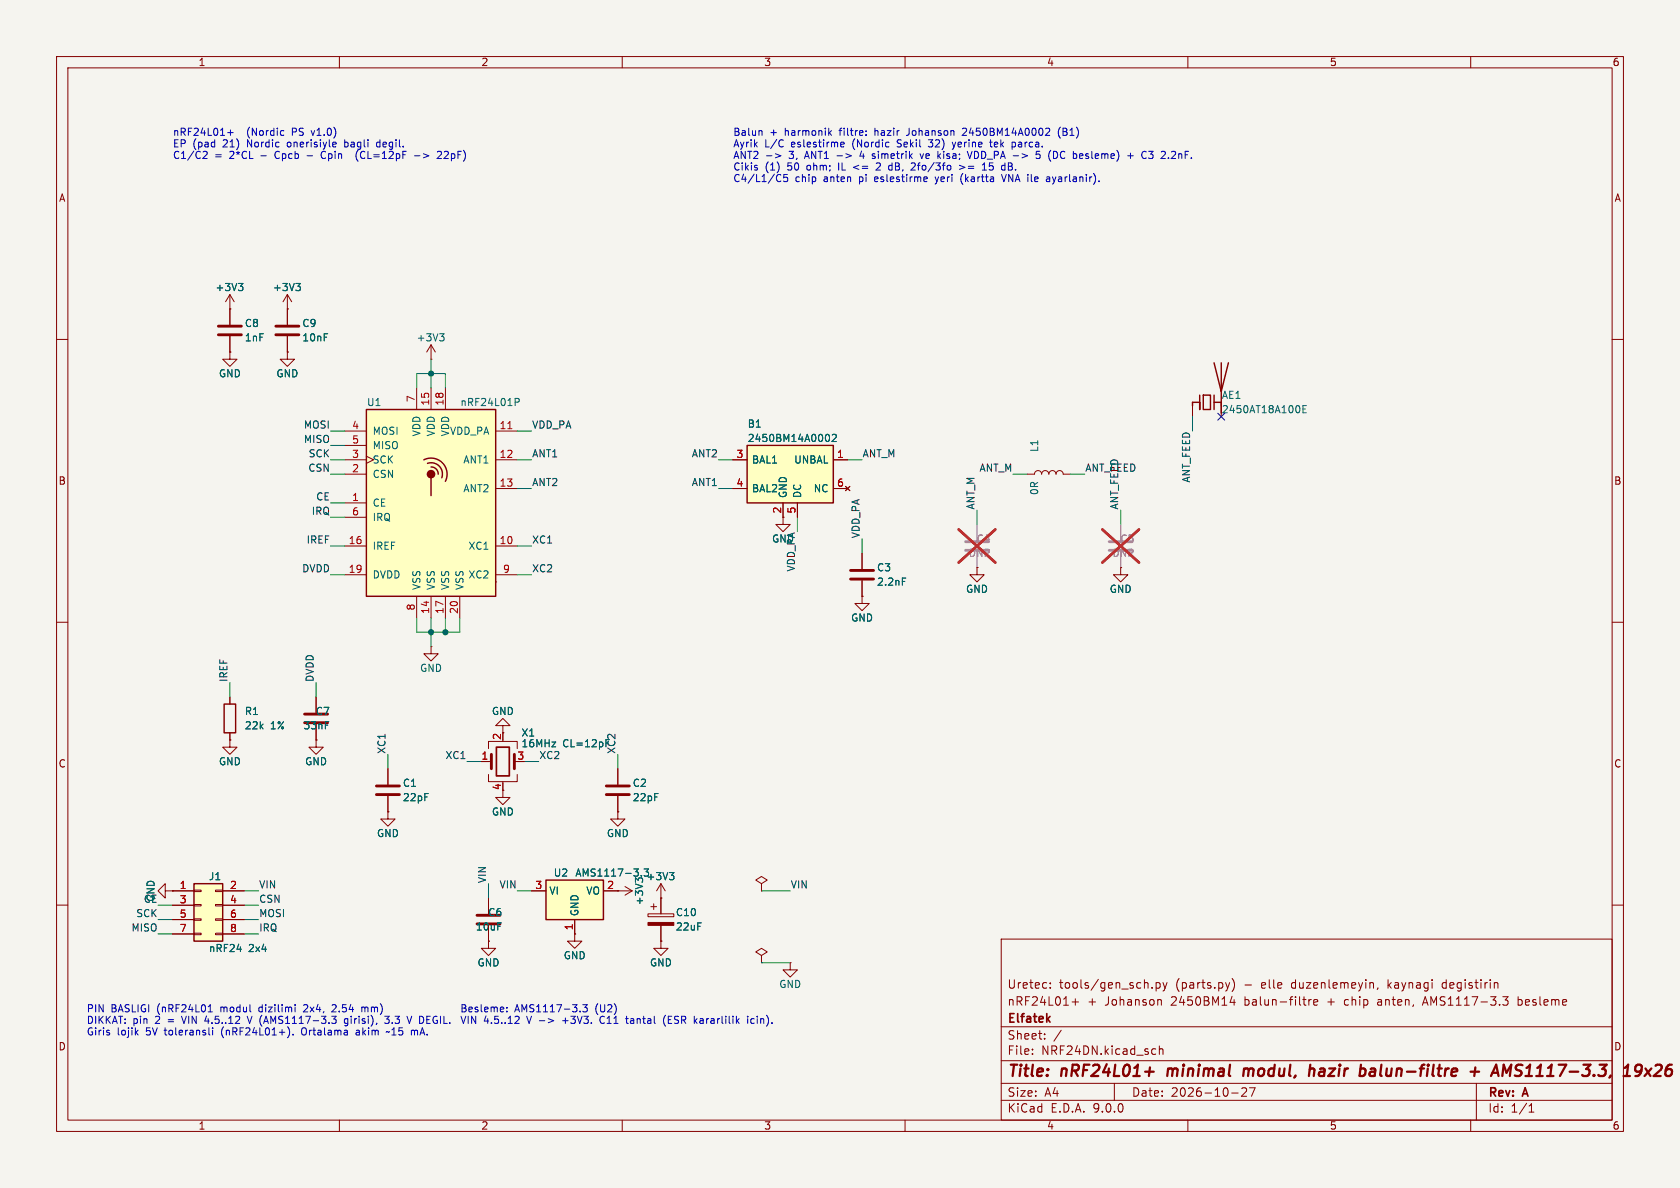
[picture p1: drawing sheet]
<svg xmlns="http://www.w3.org/2000/svg" width="297mm" height="210mm" viewBox="0 0 297 210" stroke-linecap="round" stroke-linejoin="round" font-family="sans-serif">
<path d="M0 0h297v210h-297z" fill="#f5f4ef" stroke="#f5f4ef" stroke-width=".18"/>
<g fill="none" stroke="#840000" stroke-width=".18">
<path d="M10 10h277v190h-277zM12 12h273v186h-273zM60 10v2M110 10v2M160 10v2M210 10v2M260 10v2M50.8 54.6v2.8M50.8 59.4v2.8M10 60h2M210.8 71.1v2.6M215.9 71.1v2.6"/>
<path d="M285 60h2M138.4 91.4v1.3h1.3l-1.3 1.3-1.2-1.3h1.2M10 110h2M285 110h2M10 160h2M177 166h108v32h-108zM185.7 174.6v.1M185.7 173.8v.1M189.5 177.1h1.2M190.1 176.6v1.1M203.7 174.6v.1M204.4 173.7v1.5"/>
<path d="M204.4 173.8l.4-.1 .3 .3v.4l-.1 .2h-.6M204.9 176.7h.2l.2 .2v.8M205.6 173.7l.4 1M206 174.7l-.2 .4-.2 .1M206.3 173.7l-.3 1M217.4 173.7l-.4 1M217.5 177.2h.9M217.8 173a1.72 1.72 0 0 1 0 2.3M218.2 176.7v1M230.3 176.7h.6M230.6 177.6l.3 .1M231.4 176.7v1"/>
<path d="M231.8 176.7l-.3 .1-.1 .2M232.2 177.2l.8-.1-.1-.3-.4-.1-.3 .2 .1 .7h.6M242.6 173.7l.2 .2v.8M243.6 174.6l-.1 .3M243.6 177.2v.4M251.6 177.3h.7M252 176.2l-.5 1.5M255 173.8v.8M264.6 173.7l.2 .2v.8M265.7 176.2h.9l-.5 .6 .4 .1 .1 .5-.3 .3h-.4M268.4 177.6l.4 .1M268.4 176.2v1.5"/>
<path d="M268.8 176.7l-.4 .1M285 160h2M60 198v2M110 198v2M160 198v2M177 194.5h108M177 191.5h108M177 187.5h108M177 181.5h108M182.5 186.3v.1M182.5 185.5v.1M184.7 183.6v.1"/>
<path d="M184.7 182.8v.1M187.6 182.1l-1.3 2M197 191.5v3M204.2 185.4l.1 .1M204.3 186.3l-.1 .1M205 184.9v1.5M205 185.5l.2-.1 .3 .1 .1 .9M210 198v2M217.7 193.2h1.2M219.5 192.4l.6-.1 .2 .1 .1 .3-.9 1.1h.9M221.9 192.3l-.7 1.5M260 198v2"/>
<path d="M261 191.5v6.5M270.3 196.6h.9M270.3 195.5l.4-.4v1.5"/>
</g>
<g fill="none" stroke="#840000" stroke-width=".4">
<path d="M202.4 189.4h1.6M206.5 188.9l-.2 1.3M219.9 188.9l-.1 1.3M220.7 189a.57 .57 0 0 0-.8 .1M220.8 189.2l-.2 1M231.5 189.1a.49 .49 0 0 1 .9 .1l-.1 1M231.6 188.2l-.2 2M242.9 188.9l-.6 .1M242.9 189.4h-.5a.4 .4 0 0 0-.3 .4 .4 .4 0 0 0 .2 .4h.5M260 189.4h1.5M260.8 188.7l-.2 1.5M263.6 190.2l.9-2 .4 2"/>
<path d="M265.6 190.2l.2-2 .5 1.4 .9-1.4-.3 2M267.8 190.1l.3 .1M287 190.2h1.2M287.4 188.7l.4-.5-.2 2M290.2 189.1a.64 .64 0 0 1-1.1 .2v-.7a.64 .64 0 0 1 1.1-.2 1.47 1.47 0 0 1-.7 1.8h-.4M290.9 188.9l.9 1.3M291.9 188.9l-1.2 1.3"/>
</g>
<path d="M185.6 179.7l-.5 .6M185.2 180.1l.4 .6" fill="none" stroke="#840000" stroke-width=".3"/>
<path d="M48.8 57.7h4M48.8 59.2h4" fill="none" stroke="#840000" stroke-width=".51"/>
<path d="M212.1 69.9v2.5v-1.3h-1.3v.7M212.7 69.9h1.3v2.5h-1.3zM214.6 64.1l1.3 5.1 1.3-5.1M214.6 71.1h1.3M214.6 69.9v2.5M215.9 64.1v8.9" fill="none" stroke="#840000" stroke-width=".25"/>
<path d="M230.3 72.3h.5M230.9 71.7h-.6v1.3h.6" fill="none" stroke="#006464" stroke-width=".18"/>
<path d="M132.1 78.7h15.2v10.2h-15.2z" fill="#ffffc2"/>
<path d="M132.1 78.7h15.2v10.2h-15.2z" fill="none" stroke="#840000" stroke-width=".25"/>
<path d="M129.5 81.3h2.6M129.5 86.4h2.6M138.4 88.9v2.5M141 88.9v2.5M147.3 81.3h2.6M147.3 86.4h2.6M149.5 86l.7 .7M150.2 86l-.7 .7" fill="none" stroke="#840000" stroke-width=".18"/>
<path d="M146.2 76.8a.68 .68 0 0 1 .5 .6 .68 .68 0 0 1-.5 .6M147.1 76.9l.5-.1 .3 .3-.8 .9h.8" fill="none" stroke="#006464" stroke-width=".18"/>
<path d="M170.7 97.3h4.1M170.7 95.8h4.1" fill="none" stroke="#9c9b98" stroke-width=".51"/>
<path d="M172.7 92.7v2.8M172.7 97.5v2.8" fill="none" stroke="#9c9b98" stroke-width=".18"/>
<path d="M169.5 93.6l6.5 5.8M176 93.6l-6.5 5.8" fill="none" stroke="#e12e31" stroke-width=".46"/>
<path d="M64.8 72.4h22.8v33h-22.8z" fill="#ffffc2"/>
<path d="M64.8 72.4h22.8v33h-22.8zM74.9 81.3a2.84 2.84 0 0 1 3.3 .5 2.84 2.84 0 0 1 .5 3.3M75.6 81.9a1.99 1.99 0 0 1 2 .5 1.99 1.99 0 0 1 .5 2.1M76.2 82.6a1.23 1.23 0 0 1 1.3 1.2M76.2 84.5v3.1" fill="none" stroke="#840000" stroke-width=".25"/>
<circle cx="76.2" cy="83.8" r=".63" fill="#840000" stroke="#840000" stroke-width=".25"/>
<g fill="none" stroke="#840000" stroke-width=".18">
<path d="M61 76.2h3.8M61 78.7h3.8M73.7 68.6v3.8M76.2 68.6v3.8M78.7 68.6v3.8M87.6 76.2h3.8M61 81.3h3.8M61 83.8h3.8M61 88.9h3.8M61 91.4h3.8M61 96.5h3.8M64.8 80.6l1.2 .7-1.2 .6"/>
<path d="M87.6 81.3h3.8M87.6 96.5h3.8M87.6 86.4h3.8M152.4 97.8v2.8M181.6 83.8h1.3a.64 .64 0 0 1 .6-.6 .64 .64 0 0 1 .6 .6 .64 .64 0 0 1 .7-.6 .64 .64 0 0 1 .6 .6 .64 .64 0 0 1 .7-.6 .64 .64 0 0 1 .6 .6 .64 .64 0 0 1 .6-.6 .64 .64 0 0 1 .7 .6h1.2M61 101.6h3.8M73.7 105.4v3.8M76.2 105.4v3.8M78.7 105.4v3.8M81.3 105.4v3.8M87.6 102.9h.1M87.6 101.6h3.8"/>
<path d="M152.4 105.4v1.3h1.3l-1.3 1.3-1.3-1.3h1.3M152.4 105.4h.1M152.4 102.6v2.8M172.7 100.3v1.3h1.3l-1.3 1.3-1.3-1.3h1.3M172.7 100.3h.1M40.6 130.8v1.3h1.3l-1.3 1.3-1.2-1.3h1.2M40.6 130.8h.1M109.2 135.9v2.8M29.2 157.5v-1.3l-1.3 1.3 1.3 1.3v-1.3h1.3M30.5 157.5h.1M109.2 140.7v2.8M86.4 166.4v1.2h1.2l-1.2 1.3-1.3-1.3h1.3"/>
<path d="M86.4 166.4h.1"/>
</g>
<path d="M89.8 75.8h.7" fill="none" stroke="#a90000" stroke-width=".18"/>
<path d="M91.1 70.4h.5l.2 .3-.1 .3-.6 .1M159.5 102.2h.6" fill="none" stroke="#006464" stroke-width=".18"/>
<path d="M150.4 100.8h4M150.4 102.4h4M107.2 138.9h4.1M107.2 140.5h4.1" fill="none" stroke="#840000" stroke-width=".51"/>
<path d="M196.1 97.3h4.1M196.1 95.8h4.1" fill="none" stroke="#9c9b98" stroke-width=".51"/>
<path d="M198.1 92.7v2.8M198.1 97.5v2.8" fill="none" stroke="#9c9b98" stroke-width=".18"/>
<path d="M194.9 93.6l6.5 5.8M201.4 93.6l-6.5 5.8" fill="none" stroke="#e12e31" stroke-width=".46"/>
<path d="M34.3 156.2h5.1v10.2h-5.1z" fill="#ffffc2"/>
<path d="M34.3 156.2h5.1v10.2h-5.1z" fill="none" stroke="#840000" stroke-width=".25"/>
<g fill="none" stroke="#840000" stroke-width=".18">
<path d="M40.6 54.6h.1M40.6 52.1v5.3M40.6 59.4v2.8M40.6 52.1l-.7 1.2M40.6 52.1l.8 1.2M50.8 54.6h.1M50.8 52.1l-.8 1.2M50.8 52.1l.8 1.2M50.8 52.1v2.5M40.6 62.2v1.3h1.3l-1.3 1.3-1.2-1.3h1.2M40.6 62.2h.1M50.8 62.2v1.3h1.3l-1.3 1.3-1.3-1.3h1.3"/>
<path d="M50.8 62.2h.1M76.2 63.5h.1M76.2 61l-.8 1.2M76.2 61l.8 1.2M76.2 61v2.5M76.2 114.3v1.3h1.3l-1.3 1.2-1.3-1.2h1.3M76.2 114.3h.1M85.1 134.6h1.8M86.4 132.3v-1.2h5v1.2M86.4 136.9v1.3h5v-1.3M88.9 128.3h1.3l-1.3-1.3-1.3 1.3h1.3v1.2M88.9 139.7v1.3h1.3l-1.3 1.2-1.3-1.2h1.3"/>
<path d="M88.9 138.2v.2M30.5 157.5h3.8M34.3 157.4h1.3v.2h-1.3zM34.3 159.9h1.3v.2h-1.3zM38.1 157.4h1.3v.2h-1.3zM38.1 159.9h1.3v.2h-1.3zM39.4 157.5h3.8M109.2 143.5v1.3h1.3l-1.3 1.3-1.3-1.3h1.3M109.2 143.5h.1M30.5 160h3.8M30.5 162.6h3.8M30.5 165.1h3.8"/>
<path d="M34.3 162.4h1.3v.3h-1.3zM34.3 165h1.3v.2h-1.3zM38.1 162.4h1.3v.3h-1.3zM38.1 165h1.3v.2h-1.3zM39.4 160h3.8M39.4 162.6h3.8M39.4 165.1h3.8"/>
</g>
<path d="M42.2 50.1h.7l-.4 .5M42.7 50.6l.2 .2v.3l-.2 .3M52.3 50.1h.8l-.4 .5M52.9 50.6l.2 .2v.3l-.2 .3M77.7 59h.8l-.4 .5M78.3 59.5l.2 .2v.3l-.2 .3" fill="none" stroke="#006464" stroke-width=".18"/>
<path d="M38.6 57.7h4.1M38.6 59.2h4.1M86.9 133.4v2.5M90.9 133.4v2.5" fill="none" stroke="#840000" stroke-width=".51"/>
<path d="M87.8 132.1h2.2v5.1h-2.2z" fill="none" stroke="#840000" stroke-width=".3"/>
<path d="M96.5 155.6h10.2v7h-10.2z" fill="#ffffc2"/>
<path d="M39.6 124.5h2.1v5h-2.1zM96.5 155.6h10.2v7h-10.2z" fill="none" stroke="#840000" stroke-width=".25"/>
<g fill="none" stroke="#840000" stroke-width=".18">
<path d="M40.6 54.6h.1M40.6 54.6v2.8M40.6 59.4v2.8M50.8 54.6h.1M50.8 54.6v2.8M50.8 59.4v2.8M40.6 62.2h.1M50.8 62.2h.1M129.5 81.3h2.6M129.5 86.4h2.6M138.4 88.9v2.5M141 88.9v2.5"/>
<path d="M147.3 81.3h2.6M147.3 86.4h2.6M149.5 86l.7 .7M150.2 86l-.7 .7M152.4 97.8v2.8M152.4 105.4h.1M152.4 102.6v2.8M172.7 100.3h.1M198.1 100.3v1.3h1.3l-1.3 1.3-1.3-1.3h1.3M198.1 100.3h.1M40.6 130.8h.1M40.6 123.2v1.3"/>
<path d="M40.6 129.5v1.3M55.9 130.8v1.3h1.2l-1.2 1.3-1.3-1.3h1.3M55.9 130.8h.1M55.9 123.2v2.8M55.9 128v2.8M68.6 135.9v2.8M85.1 134.6h1.3M109.2 135.9v2.8M30.5 157.5h.1M30.5 157.5h3.8M39.4 157.5h3.8M68.6 143.5v1.3h1.2l-1.2 1.3-1.3-1.3h1.3"/>
<path d="M68.6 143.5h.1M68.6 140.7v2.8M86.4 158.8v2.7M94 157.5h2.5M106.7 157.5h5.1M109.2 157.5h.1M109.2 143.5h.1M109.2 140.7v2.8M110.5 156.7l1.3 .8M111.8 157.5l-1.3 .7M115.6 159.8v1M116.8 158.8h.1"/>
<path d="M116.8 156.2v5.3M116.8 156.2l-.7 1.3M116.8 156.2l.8 1.3M134.6 156.2l1-.6-1-.7-1 .7 1 .6v1.3M134.6 157.5h.1M30.5 160h3.8M30.5 162.6h3.8M30.5 165.1h3.8M39.4 160h3.8M39.4 162.6h3.8M39.4 165.1h3.8M86.4 166.4h.1"/>
<path d="M86.4 163.6v2.8M101.6 165.1v1.3h1.3l-1.3 1.2-1.3-1.2h1.3M101.6 165.1h.1M101.6 162.6v2.5M114.6 161.5h4.5v.6h-4.5zM115.1 160.3h1M116.8 166.4v1.2h1.3l-1.3 1.3-1.2-1.3h1.2M116.8 166.4h.1M116.8 163.6v2.8M134.6 168.9l1-.6-1-.7-1 .7 1 .6v1.3M134.6 170.2h.1M139.7 170.2v1.3h1.3l-1.3 1.2-1.3-1.2h1.3"/>
<path d="M139.7 170.2h.1"/>
</g>
<g fill="none" stroke="#006464" stroke-width=".18">
<path d="M42.2 50.1h.7l-.4 .5M42.7 50.6l.2 .2v.3l-.2 .3M52.3 50.1h.8l-.4 .5M52.9 50.6l.2 .2v.3l-.2 .3M146.2 76.8a.68 .68 0 0 1 .5 .6 .68 .68 0 0 1-.5 .6M147.1 76.9l.5-.1 .3 .3-.8 .9h.8M159.5 102.2h.6M112.3 155.2v.8M112.9 155.2h.5l.2 .2M113.4 154.8v.1M113.9 153.6h.8l-.5 .5M118.4 154.2h.7l-.4 .5"/>
<path d="M118.9 154.7l.2 .3v.3l-.2 .2"/>
</g>
<path d="M53.8 127.8h4.1M53.8 126.2h4.1M66.5 138.9h4.1M66.5 140.5h4.1M84.3 163.3h4.1M84.3 161.8h4.1" fill="none" stroke="#840000" stroke-width=".51"/>
<path d="M114.6 163.1h4.5v.5h-4.5z" fill="#840000" stroke="#840000" stroke-width=".18"/>
<g fill="none" stroke="#009600" stroke-width=".18">
<path d="M58.4 76.2h2.6M58.4 78.7h2.6M73.7 68.6v-2.6h5v2.6M76.2 63.5v5.1M91.4 76.2h2.6M210.8 73.7v2.5M58.4 96.5h2.6M58.4 83.8h2.6M58.4 88.9h2.6M58.4 91.4h2.6M58.4 81.3h2.6M91.4 96.5h2.6"/>
<path d="M91.4 86.4h2.6M91.4 81.3h2.6M127 86.4h2.5M127 81.3h2.5M141 91.4v2.6M149.9 81.3h2.5M152.4 95.3v2.5M172.7 90.2v2.5M179.1 83.8h2.5M189.2 83.8h2.6M198.1 90.2v2.5M58.4 101.6h2.6"/>
<path d="M73.7 109.2v2.6h7.6v-2.6M76.2 109.2v5.1M78.7 109.2v2.6M91.4 101.6h2.6M40.6 120.7v2.5M55.9 120.7v2.5M68.6 133.4v2.5M82.5 134.6h2.6M92.7 134.6h2.5M109.2 133.4v2.5M43.2 157.5h2.5M86.4 156.2v2.6"/>
<path d="M91.4 157.5h2.6M134.6 157.5h5.1M27.9 160h2.6M27.9 162.6h2.6M27.9 165.1h2.6M43.2 160h2.5M43.2 162.6h2.5M43.2 165.1h2.5M134.6 170.2h5.1"/>
</g>
<path d="M215.3 73.1l1.2 1.2M216.5 73.1l-1.2 1.2" fill="none" stroke="#000084" stroke-width=".18"/>
<g fill="none" stroke="#0000c2" stroke-width=".18">
<path d="M36.6 27.3l-.8 .7h.8M40.3 23.4h.9M40.7 23v.9M50.1 23.1h.1M50.2 23.9h-.1M54.3 27.5h1M56.8 27.3l.1 .5 .3 .2M59.4 25.9l-.2 .1M59.4 25.3v.1l-.6 .2M60.9 24.7v1.3M60.9 25.9l.2 .1M61.1 25.1l-.2 .1"/>
<path d="M63 27.1v.9l.3 .5M67 25.1l-.3 .1-.1 .2v.5l.4 .1M73.3 27.5h.9M77.3 26.9l.5-.1 .3 .3-.8 .9h.8M133.9 29.7v.3M134.5 23.1l.2 .2v.6M137.1 27.2l.9 .3-.9 .4M137.8 30.8l.2 .2M138 32l-.2 .1h-.3M139.2 30.8h-.6l-.1 .6 .2-.1 .4 .1 .2 .2-.1 .4-.2 .1-.5-.1M146.6 23.4l.4 .5M147 23.1l-.5 .5"/>
<path d="M148.6 25.6l.6-.2v-.2l-.4-.1-.2 .2 .1 .6h.5M151.8 29.2l-.9 .4 .9 .3M152.3 26.7l-.3 .9h.8M153.1 23.8v.1M153.1 23.1v.2M154.2 28h.4M154.2 27.4l.4 .2M155.6 29.3l-.7 .8h.7M157.2 30h.5M157.2 29.3h.5M160.5 23.9h-.3M161.8 28.9v.1"/>
<path d="M161.8 29.2l-.8 .9h.8M162.7 27.2l.3 .8 .3-.8M163.5 31.3h.4v.3l-.6 .1M163.9 32.1h-.4M164.1 25.9l.2 .1M165.3 31.3l.3 .8M165.5 32.4l-.2 .1M165.8 26.8v1.2M165.9 27.5l.4 .5M166.3 27.2l-.5 .5M168.3 25.1l.3 .9M168.6 26l-.3 .4"/>
<path d="M168.9 25.1l-.3 .9M169.6 29.2l1 .4-1 .3M170.2 30.7a1.46 1.46 0 0 0 0 1.9M170.6 22.7l-.4 .1M170.8 23.2l-.7 .7h.8M171 26.8l.4 1.2 .5-1.2M173.7 30.1h.7M174 28.8v1.3M174.9 29.9v.1M174.9 28.8v.5M174.9 25.1h.5M175.1 24.7v1.1l.3 .2"/>
<path d="M177.1 30.8l.4 1.3 .4-1.3M178.3 28.8v1.3h.4M178.3 29.4h.4M179 25.1l.4 .1 .1 .2v.5l-.5 .1M183.8 27.4l.1 .4-.1 .2h-.5l-.1-.1M185 22.7h.5l.1 .3-.8 .9h.8M185.2 31.3h.2l.2 .1v.7M185.6 32.1h-.4M185.6 31.6h-.4M185.8 26.6h-.1M186.5 26.8l.4 .1 .1 .4M187 27.5l-.1 .3-.4 .2"/>
<path d="M187.5 22.5a1.46 1.46 0 0 0 0 1.9M191 27.2h.4v.3l-.6 .1M191.4 28h-.4M199.4 27.5h.9M199.9 27.1v.9M202.6 26.9l-.3-.1-.3 .1M203.1 26.8h.7l-.4 .4 .4 .2v.4l-.2 .2h-.4M207.3 26.8h.4M207.8 27.3l-.8 .7h.8M32.1 179.6l.4 1.3M36.5 179.6l-.3 .9h.8M36.8 178.9h.7"/>
<path d="M36.9 177.9l.3-.3v1.3M43.7 179.6l.4 1.3M52.2 177.6v.1M52.2 178v.9M53.9 177.6l-.2 .1M54.3 178.1l-.7 .8h.8M58.6 179.6h.8l-.4 .5 .4 .2v.4l-.2 .2h-.4M59.2 177.6l-.5 .1M59.4 178.1l-.8 .8h.8M64 178v.9M64 178.1l.3-.1 .2 .2M72.8 179.6l-.4 1.3"/>
<path d="M89.6 178.8v.1M89.6 178.1v.1M91.8 179.9l-.1 .3-.7 .7h.8M102.5 178.8v.1M103 177.6h.8l-.4 .5 .4 .1v.6l-.2 .1-.6-.1M110.8 179.6v1.1l.3 .2M117.7 179.5a1.46 1.46 0 0 0 0 1.9M132.2 179.6v.2M24 182.5l.4 .5M24.4 182.1l-.5 .5M36.9 182.8l.2 .2M37.6 182.1v.9"/>
<path d="M51.1 182.1l.1 .5-.3 .8M51.8 182.8v.2M53.3 182.1v.4l.2 .4M61.5 180.1h-.4l-.2 .2 .1 .6h.5M61.5 180.1v1l-.3 .2h-.3M63.4 182.5h-.3l-.2 .2 .1 .2 .4 .1M68.7 180.3l.1 .4-.1 .2h-.5l-.2-.1M68.9 182.4l-.6 .1M72.9 182.1l.4 .2M73.3 182.3v.7M73.5 182.1l-.2 .2M96.9 180.1l1 .3-1 .4"/>
<path d="M106.1 180.2l.2 .7M110.6 180.1h.5M122.9 180.4l.3 .5M123.2 180.1l-.5 .5M132.2 180.1v.8M133.2 180.1h-.4l-.1 .2 .1 .5 .4 .1"/>
</g>
<path d="M172.7 92.7v2.8M172.7 97.5v2.8M198.1 92.7v2.8M198.1 97.5v2.8" fill="none" stroke="#9c9b98" stroke-width=".18"/>
<path d="M169.5 93.6l6.5 5.8M176 93.6l-6.5 5.8M194.9 93.6l6.5 5.8M201.4 93.6l-6.5 5.8" fill="none" stroke="#e12e31" stroke-width=".46"/>
<g fill="#009600" stroke="#009600" stroke-width=".18">
<circle cx="76.2" cy="66" r=".46"/>
<circle cx="76.2" cy="111.8" r=".46"/>
<circle cx="78.7" cy="111.8" r=".46"/>
</g>
<g font-size="2.8" fill="#840000">
<text x="178" y="190.9">Title:</text>
<text x="187.7" y="190.9">nRF24L01+</text>
<text x="207.2" y="190.9">minimal</text>
<text x="221.5" y="190.9">modul,</text>
<text x="233.9" y="190.9">hazir</text>
<text x="243.6" y="190.9">balun-filtre</text>
<text x="263.9" y="190.9">+</text>
<text x="268.7" y="190.9">AMS1117-3.3,</text>
<text x="292.8" y="190.9">19x2</text>
</g>
<g font-size="2.1" fill="#840000">
<text x="178" y="178">nRF24L01+</text>
<text x="178" y="175">Uretec:</text>
<text x="187.2" y="175">tools/gen_sch.py</text>
<text x="192.2" y="178">+</text>
<text x="195.4" y="178">Johanson</text>
<text x="207.2" y="178">2450BM14</text>
<text x="207.9" y="175">(parts.py)</text>
<text x="220.1" y="175">-</text>
<text x="220.3" y="178">balun-filtre</text>
<text x="223.3" y="175">elle</text>
<text x="228.7" y="175">duzenlemeyin,</text>
<text x="235.1" y="178">+</text>
<text x="238.2" y="178">chip</text>
<text x="244.2" y="178">anten,</text>
<text x="245.9" y="175">kaynagi</text>
<text x="252.5" y="178">AMS1117-3.3</text>
<text x="255.7" y="175">degistirin</text>
<text x="269.3" y="178">besleme</text>
<text x="178" y="184">Sheet:</text>
<text x="178" y="181.2">Elfatek</text>
<text x="178" y="186.7">File:</text>
<text x="184.1" y="186.7">NRF24DN.kicad_sch</text>
<text x="178" y="196.9">KiCad</text>
<text x="178" y="194.1">Size:</text>
<text x="184.7" y="194.1">A4</text>
<text x="185.7" y="196.9">E.D.A.</text>
<text x="193.3" y="196.9">9.0.0</text>
<text x="200" y="194.1">Date:</text>
<text x="207" y="194.1">2026-10-27</text>
<text x="263" y="194.3">Rev:</text>
<text x="263" y="196.9">Id:</text>
<text x="267.1" y="196.9">1/1</text>
<text x="269.4" y="194.3">A</text>
</g>
<g font-size="1.8" fill="#840000">
<text x="35" y="11.9">1</text>
<text x="85" y="11.9">2</text>
<text x="135" y="11.9">3</text>
<text x="185" y="11.9">4</text>
<text x="235" y="11.9">5</text>
<text x="285" y="11.9">6</text>
<text x="10.3" y="35.9">A</text>
<text x="285.3" y="35.9">A</text>
<text x="10.3" y="85.9">B</text>
<text x="285.3" y="85.9">B</text>
<text x="10.3" y="135.9">C</text>
<text x="285.3" y="135.9">C</text>
<text x="88.6" y="139.8" transform="rotate(-90 88.6 139.8)">4</text>
<text x="10.3" y="185.9">D</text>
<text x="285.3" y="185.9">D</text>
<text x="35" y="199.9">1</text>
<text x="85" y="199.9">2</text>
<text x="135" y="199.9">3</text>
<text x="185" y="199.9">4</text>
<text x="235" y="199.9">5</text>
<text x="285" y="199.9">6</text>
</g>
<g font-size="1.8" fill="#0000c2">
<text x="30.5" y="24.3">nRF24L01+</text>
<text x="30.5" y="26.4">EP (pad</text>
<text x="30.5" y="28.4">C1/C2</text>
<text x="37.9" y="28.4">=</text>
<text x="39.5" y="26.4">21)</text>
<text x="40.7" y="28.4">2*CL</text>
<text x="43.8" y="24.3">(Nordic</text>
<text x="44" y="26.4">Nordic</text>
<text x="46.3" y="28.4">-</text>
<text x="49.1" y="28.4">Cpcb</text>
<text x="51.2" y="26.4">onerisiyle</text>
<text x="51.9" y="24.3">PS</text>
<text x="55.5" y="24.3">v1.0)</text>
<text x="57.6" y="28.4">Cpin</text>
<text x="61.6" y="26.4">bagli</text>
<text x="64.2" y="28.4">(CL=12pF</text>
<text x="67.4" y="26.4">degil.</text>
<text x="74.7" y="28.4">-&gt;</text>
<text x="79" y="28.4">22pF)</text>
<text x="129.5" y="24.3">Balun</text>
<text x="129.5" y="26.4">Ayrik</text>
<text x="129.5" y="28.4">ANT2</text>
<text x="135.2" y="26.4">L/C</text>
<text x="135.3" y="28.4">-&gt;</text>
<text x="136.1" y="24.3">+</text>
<text x="138.8" y="24.3">harmonik</text>
<text x="139.6" y="28.4">3,</text>
<text x="140" y="26.4">eslestirme</text>
<text x="142.6" y="28.4">ANT1</text>
<text x="148.4" y="28.4">-&gt;</text>
<text x="148.7" y="24.3">filtre:</text>
<text x="151" y="26.4">(Nordic</text>
<text x="152.7" y="28.4">4</text>
<text x="155.1" y="28.4">simetrik</text>
<text x="155.1" y="24.3">hazir</text>
<text x="159.1" y="26.4">Sekil</text>
<text x="161" y="24.3">Johanson</text>
<text x="163.8" y="28.4">ve</text>
<text x="164.8" y="26.4">32)</text>
<text x="167" y="28.4">kisa;</text>
<text x="169.3" y="26.4">yerine</text>
<text x="171" y="24.3">2450BM14A0002</text>
<text x="172.6" y="28.4">VDD_PA -&gt;</text>
<text x="176.1" y="26.4">tek</text>
<text x="180.2" y="26.4">parca.</text>
<text x="185.1" y="28.4">5</text>
<text x="187.4" y="28.4">(DC</text>
<text x="188.1" y="24.3">(B1)</text>
<text x="192" y="28.4">besleme)</text>
<text x="201.8" y="28.4">+</text>
<text x="204.6" y="28.4">C3</text>
<text x="208.2" y="28.4">2.2nF.</text>
<text x="129.5" y="30.5">Cikis</text>
<text x="129.5" y="32.5">C4/L1/C5</text>
<text x="135.2" y="30.5">(1)</text>
<text x="139.3" y="30.5">50</text>
<text x="140.6" y="32.5">chip</text>
<text x="142.9" y="30.5">ohm;</text>
<text x="145.7" y="32.5">anten</text>
<text x="148.7" y="30.5">IL</text>
<text x="151.5" y="30.5">&lt;=</text>
<text x="152.2" y="32.5">pi</text>
<text x="155.1" y="32.5">eslestirme</text>
<text x="155.8" y="30.5">2</text>
<text x="158.2" y="30.5">dB,</text>
<text x="162.4" y="30.5">2fo/3fo</text>
<text x="166.1" y="32.5">yeri</text>
<text x="170.7" y="32.5">(kartta</text>
<text x="171" y="30.5">&gt;=</text>
<text x="175.4" y="30.5">15</text>
<text x="178.3" y="32.5">VNA ile</text>
<text x="178.9" y="30.5">dB.</text>
<text x="186.5" y="32.5">ayarlanir).</text>
<text x="15.2" y="179.3">PIN</text>
<text x="19.6" y="179.3">BASLIGI</text>
<text x="27.9" y="179.3">(nRF24L01</text>
<text x="39.3" y="179.3">modul</text>
<text x="46.2" y="179.3">dizilimi</text>
<text x="54.4" y="179.3">2x4,</text>
<text x="59.6" y="179.3">2.54</text>
<text x="65" y="179.3">mm)</text>
<text x="81.3" y="179.3">Besleme:</text>
<text x="91" y="179.3">AMS1117-3.3</text>
<text x="105.3" y="179.3">(U2)</text>
<text x="15.2" y="181.3">DIKKAT:</text>
<text x="15.2" y="183.4">Giris</text>
<text x="20.7" y="183.4">lojik</text>
<text x="23.5" y="181.3">pin</text>
<text x="25.9" y="183.4">5V</text>
<text x="27.6" y="181.3">2</text>
<text x="29.4" y="183.4">toleransli</text>
<text x="29.9" y="181.3">=</text>
<text x="32.7" y="181.3">VIN</text>
<text x="36.9" y="181.3">4.5..12</text>
<text x="39.6" y="183.4">(nRF24L01+).</text>
<text x="44.7" y="181.3">V (AMS1117-3.3</text>
<text x="54" y="183.4">Ortalama</text>
<text x="62.2" y="181.3">girisi),</text>
<text x="63.8" y="183.4">akim</text>
<text x="69.5" y="183.4">~15</text>
<text x="69.6" y="181.3">3.3</text>
<text x="73.8" y="181.3">V DEGIL.VIN</text>
<text x="74" y="183.4">mA.</text>
<text x="85.5" y="181.3">4.5..12</text>
<text x="93.3" y="181.3">V -&gt;</text>
<text x="99.9" y="181.3">+3V3.</text>
<text x="106.7" y="181.3">C11</text>
<text x="111.6" y="181.3">tantal</text>
<text x="118.3" y="181.3">(ESR</text>
<text x="124" y="181.3">kararlilik</text>
<text x="133.6" y="181.3">icin).</text>
</g>
<g font-size="1.8" fill="#006464">
<text x="38" y="51.7">+3V3</text>
<text x="48.2" y="51.7">+3V3</text>
<text x="43.2" y="58">C8</text>
<text x="53.3" y="58">C9</text>
<text x="43.2" y="60.6">1nF</text>
<text x="53.3" y="60.6">10nF</text>
<text x="73.6" y="60.6">+3V3</text>
<text x="38.6" y="66.9">GND</text>
<text x="48.8" y="66.9">GND</text>
<text x="64.8" y="72">U1</text>
<text x="81.3" y="72">nRF24L01P</text>
<text x="215.9" y="70.7">AE1</text>
<text x="65.8" y="77.1">MOSI</text>
<text x="74.5" y="77.2" transform="rotate(-90 74.5 77.2)">VDD</text>
<text x="77.1" y="77.2" transform="rotate(-90 77.1 77.2)">VDD</text>
<text x="79.5" y="77.1">VDD_PA</text>
<text x="79.6" y="77.2" transform="rotate(-90 79.6 77.2)">VDD</text>
<text x="132.1" y="75.8">B1</text>
<text x="215.9" y="73.3">2450AT18A100E</text>
<text x="65.8" y="79.6">MISO</text>
<text x="65.8" y="82.1">SCK</text>
<text x="81.8" y="82.1">ANT1</text>
<text x="132.1" y="78.3">2450BM14A0002</text>
<text x="132.8" y="82.1">BAL1</text>
<text x="140.3" y="82.1">UNBAL</text>
<text x="183.7" y="80" transform="rotate(-90 183.7 80)">L1</text>
<text x="65.8" y="84.7">CSN</text>
<text x="65.8" y="89.8">CE</text>
<text x="81.8" y="87.2">ANT2</text>
<text x="132.8" y="87.2">BAL2</text>
<text x="139.3" y="88.1" transform="rotate(-90 139.3 88.1)">GND</text>
<text x="141.8" y="88.1" transform="rotate(-90 141.8 88.1)">DC</text>
<text x="143.8" y="87.2">NC</text>
<text x="183.7" y="87.6" transform="rotate(-90 183.7 87.6)">0R</text>
<text x="65.8" y="92.3">IRQ</text>
<text x="65.8" y="97.4">IREF</text>
<text x="82.7" y="97.4">XC1</text>
<text x="136.4" y="96.1">GND</text>
<text x="154.9" y="101.2">C3</text>
<text x="65.8" y="102.5">DVDD</text>
<text x="74.5" y="104.4" transform="rotate(-90 74.5 104.4)">VSS</text>
<text x="77.1" y="104.4" transform="rotate(-90 77.1 104.4)">VSS</text>
<text x="79.6" y="104.4" transform="rotate(-90 79.6 104.4)">VSS</text>
<text x="82.1" y="104.4" transform="rotate(-90 82.1 104.4)">VSS</text>
<text x="82.7" y="102.5">XC2</text>
<text x="154.9" y="103.7">2.2nF</text>
<text x="170.7" y="105">GND</text>
<text x="196.1" y="105">GND</text>
<text x="150.4" y="110.1">GND</text>
<text x="74.2" y="119">GND</text>
<text x="43.2" y="126.6">R1</text>
<text x="43.2" y="129.1">22k</text>
<text x="47.8" y="129.1">1%</text>
<text x="53.6" y="129.1">33nF</text>
<text x="55.7" y="126.6">C7</text>
<text x="86.9" y="126.6">GND</text>
<text x="92.1" y="130.4">X1</text>
<text x="38.6" y="135.5">GND</text>
<text x="53.8" y="135.5">GND</text>
<text x="92.1" y="132.3">16MHz</text>
<text x="99.5" y="132.3">CL=12pF</text>
<text x="108.9" y="133.4" transform="rotate(-90 108.9 133.4)">XC2</text>
<text x="71.1" y="139.3">C1</text>
<text x="71.1" y="141.8">22pF</text>
<text x="111.8" y="139.3">C2</text>
<text x="111.8" y="141.8">22pF</text>
<text x="66.5" y="148.2">GND</text>
<text x="86.9" y="144.4">GND</text>
<text x="107.2" y="148.2">GND</text>
<text x="36.8" y="155.8">J1</text>
<text x="97.8" y="155.2">U2</text>
<text x="101.6" y="155.2">AMS1117-3.3</text>
<text x="114.2" y="155.8">+3V3</text>
<text x="25.3" y="159.7">CE</text>
<text x="27.5" y="159.5" transform="rotate(-90 27.5 159.5)">GND</text>
<text x="97" y="158.3">VI</text>
<text x="103.5" y="158.3">VO</text>
<text x="113.9" y="160.1" transform="rotate(-90 113.9 160.1)">+3V3</text>
<text x="84" y="164.7">10uF</text>
<text x="86.2" y="162.2">C6</text>
<text x="102.5" y="162.1" transform="rotate(-90 102.5 162.1)">GND</text>
<text x="119.4" y="162.2">C10</text>
<text x="119.4" y="164.7">22uF</text>
<text x="36.8" y="168.5">nRF24</text>
<text x="43.9" y="168.5">2x4</text>
<text x="84.3" y="171">GND</text>
<text x="99.6" y="169.8">GND</text>
<text x="114.8" y="171">GND</text>
<text x="137.7" y="174.9">GND</text>
</g>
<g font-size="1.8" fill="#a90000">
<text x="73.4" y="71.2" transform="rotate(-90 73.4 71.2)">7</text>
<text x="75.9" y="71.8" transform="rotate(-90 75.9 71.8)">15</text>
<text x="78.5" y="71.8" transform="rotate(-90 78.5 71.8)">18</text>
<text x="62.2" y="75.9">4</text>
<text x="88.2" y="75.9">11</text>
<text x="62.2" y="78.5">5</text>
<text x="62.2" y="81">3</text>
<text x="62.2" y="83.6">2</text>
<text x="88.2" y="81">12</text>
<text x="130.1" y="81">3</text>
<text x="147.9" y="81">1</text>
<text x="62.2" y="88.6">1</text>
<text x="88.2" y="86.1">13</text>
<text x="130.1" y="86.1">4</text>
<text x="147.9" y="86.1">6</text>
<text x="62.2" y="91.2">6</text>
<text x="138.2" y="90.9" transform="rotate(-90 138.2 90.9)">2</text>
<text x="140.7" y="90.9" transform="rotate(-90 140.7 90.9)">5</text>
<text x="61.6" y="96.3">16</text>
<text x="61.6" y="101.3">19</text>
<text x="88.2" y="96.3">10</text>
<text x="88.8" y="101.3">9</text>
<text x="73.4" y="108" transform="rotate(-90 73.4 108)">8</text>
<text x="75.9" y="108.6" transform="rotate(-90 75.9 108.6)">14</text>
<text x="78.5" y="108.6" transform="rotate(-90 78.5 108.6)">17</text>
<text x="81" y="108.6" transform="rotate(-90 81 108.6)">20</text>
<text x="88.6" y="130.9" transform="rotate(-90 88.6 130.9)">2</text>
<text x="85" y="134.4">1</text>
<text x="91.4" y="134.4">3</text>
<text x="31.7" y="157.2">1</text>
<text x="31.7" y="159.8">3</text>
<text x="40.6" y="157.2">2</text>
<text x="40.6" y="159.8">4</text>
<text x="94.5" y="157.2">3</text>
<text x="107.2" y="157.2">2</text>
<text x="31.7" y="162.3">5</text>
<text x="31.7" y="164.8">7</text>
<text x="40.6" y="162.3">6</text>
<text x="40.6" y="164.8">8</text>
<text x="101.3" y="164.5" transform="rotate(-90 101.3 164.5)">1</text>
</g>
<g font-size="1.8" fill="#0f0f0f">
<text x="53.6" y="75.9">MOSI</text>
<text x="94" y="75.9">VDD_PA</text>
<text x="53.6" y="78.4">MISO</text>
<text x="54.4" y="83.5">CSN</text>
<text x="54.5" y="80.9">SCK</text>
<text x="94" y="80.9">ANT1</text>
<text x="122.2" y="80.9">ANT2</text>
<text x="152.4" y="80.9">ANT_M</text>
<text x="173.1" y="83.5">ANT_M</text>
<text x="191.8" y="83.5">ANT_FEED</text>
<text x="55.8" y="88.6">CE</text>
<text x="94" y="86">ANT2</text>
<text x="122.2" y="86">ANT1</text>
<text x="210.5" y="85.4" transform="rotate(-90 210.5 85.4)">ANT_FEED</text>
<text x="55" y="91.1">IRQ</text>
<text x="152.1" y="95.3" transform="rotate(-90 152.1 95.3)">VDD_PA</text>
<text x="172.4" y="90.2" transform="rotate(-90 172.4 90.2)">ANT_M</text>
<text x="197.8" y="90.2" transform="rotate(-90 197.8 90.2)">ANT_FEED</text>
<text x="53.3" y="101.3">DVDD</text>
<text x="54.1" y="96.2">IREF</text>
<text x="94" y="101.3">XC2</text>
<text x="94" y="96.2">XC1</text>
<text x="140.6" y="101.1" transform="rotate(-90 140.6 101.1)">VDD_PA</text>
<text x="40.3" y="120.7" transform="rotate(-90 40.3 120.7)">IREF</text>
<text x="55.5" y="120.7" transform="rotate(-90 55.5 120.7)">DVDD</text>
<text x="68.2" y="133.4" transform="rotate(-90 68.2 133.4)">XC1</text>
<text x="78.7" y="134.3">XC1</text>
<text x="95.2" y="134.3">XC2</text>
<text x="45.7" y="159.7">CSN</text>
<text x="45.7" y="157.1">VIN</text>
<text x="86" y="156.2" transform="rotate(-90 86 156.2)">VIN</text>
<text x="88.2" y="157.1">VIN</text>
<text x="139.7" y="157.1">VIN</text>
<text x="23.1" y="164.8">MISO</text>
<text x="24" y="162.2">SCK</text>
<text x="45.7" y="164.8">IRQ</text>
<text x="45.7" y="162.2">MOSI</text>
</g>
<g font-size="1.8" fill="#939391">
<text x="171.2" y="98.7">DNP</text>
<text x="172.6" y="96.1">C4</text>
<text x="196.6" y="98.7">DNP</text>
<text x="198" y="96.1">C5</text>
</g>
</svg>
